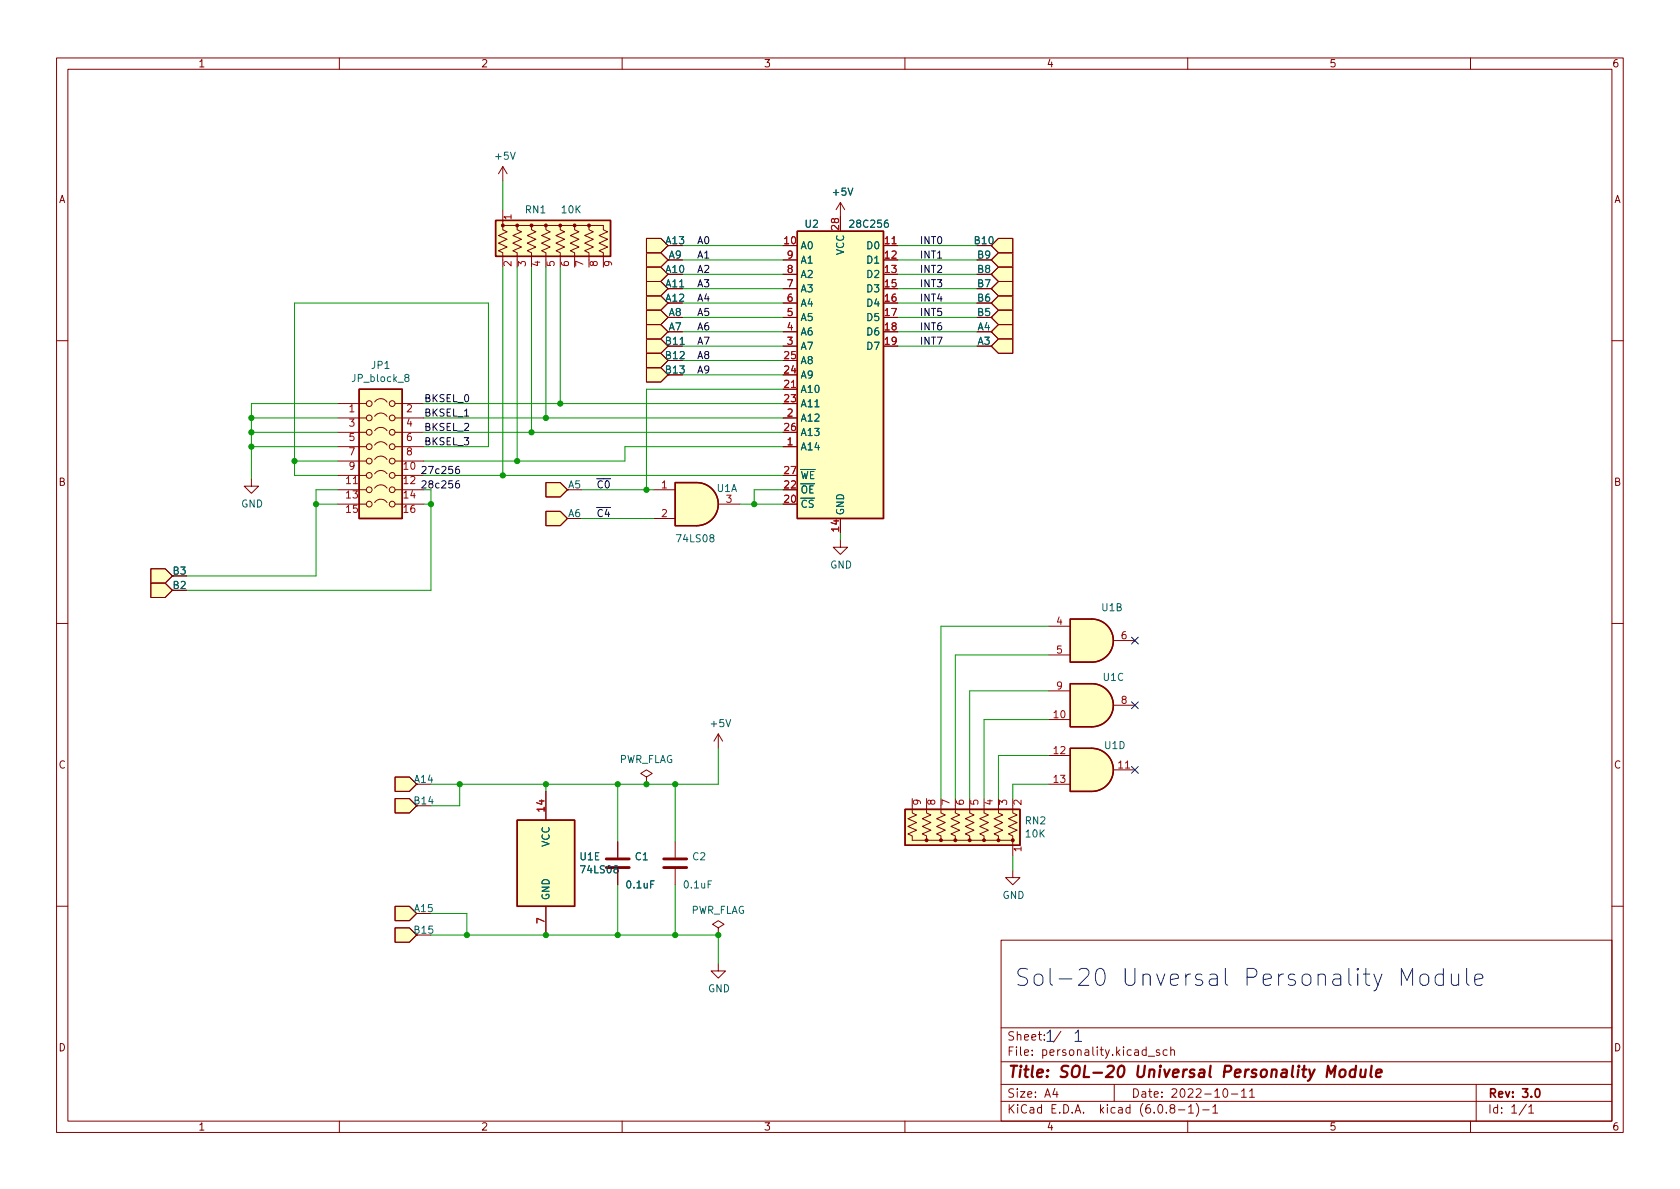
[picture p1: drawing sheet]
<svg xmlns="http://www.w3.org/2000/svg" width="297mm" height="210mm" viewBox="0 0 297 210" stroke-linecap="round" stroke-linejoin="round" font-family="sans-serif">
<g fill="none" stroke="#840000" stroke-width=".18">
<path d="M10 10.2h277v190.1h-277zM12 12.2h273v186.1h-273zM60 10.2v2M110 10.2v2M160 10.2v2M210 10.2v2M260 10.2v2M88.9 29.5l-.8 1.2M88.9 29.5v2.5M88.9 37.1v2.5M88.9 29.5l.8 1.2M91.4 39.9v.7l.8 .4-1.5 .7 1.5 .6-1.5 .7 1.5 .7-1.5 .6 .7 .4v1.3"/>
<path d="M94 39.9v.7l.7 .4-1.5 .7 1.5 .6-1.5 .7 1.5 .7-1.5 .6 .8 .4v1.3M96.5 39.9v.7l.8 .4-1.5 .7 1.5 .6-1.5 .7 1.5 .7-1.5 .6 .7 .4v1.3M99.1 39.9v.7l.7 .4-1.5 .7 1.5 .6-1.5 .7 1.5 .7-1.5 .6 .8 .4v1.3M101.6 39.9v.7l.8 .4-1.6 .7 1.6 .6-1.6 .7 1.6 .7-1.6 .6 .8 .4v1.3M104.1 39.9v.7l.8 .4-1.5 .7 1.5 .6-1.5 .7 1.5 .7-1.5 .6 .7 .4v1.3M148.6 35.8l-.8 1.3M148.6 35.8v2.5M148.6 35.8l.8 1.3M88.9 46v-1.3l-.8-.4 1.6-.6-1.6-.7 1.6-.7-1.6-.6 1.6-.7-.8-.4v-.7h17.8v.7l.7 .4-1.5 .7 1.5 .6-1.5 .7 1.5 .7-1.5 .6 .8 .4v1.3M114.3 52.3h2.5l1.3 1.3-1.3 1.3h-2.5zM114.3 59.9h2.5l1.3 1.3-1.3 1.3h-2.5zM114.3 49.8h2.5l1.3 1.2-1.3 1.3h-2.5z"/>
<path d="M114.3 57.4h2.5l1.3 1.3-1.3 1.2h-2.5zM114.3 54.9h2.5l1.3 1.2-1.3 1.3h-2.5zM114.3 44.7h2.5l1.3 1.3-1.3 1.2h-2.5zM114.3 42.2h2.5l1.3 1.2-1.3 1.3h-2.5zM114.3 47.2h2.5l1.3 1.3-1.3 1.3h-2.5zM138.4 58.7h2.6M138.4 56.1h2.6M138.4 53.6h2.6M138.4 51h2.6M138.4 48.5h2.6M138.4 46h2.6M156.2 43.4h2.5"/>
<path d="M175.3 53.6l1.2-1.3h2.6v2.6h-2.6zM175.3 46l1.2-1.3h2.6v2.5h-2.6zM175.3 58.7l1.2-1.3h2.6v2.5h-2.6zM175.3 56.1l1.2-1.2h2.6v2.5h-2.6zM175.3 43.4l1.2-1.2h2.6v2.5h-2.6zM175.3 48.5l1.2-1.3h2.6v2.6h-2.6zM175.3 51l1.2-1.2h2.6v2.5h-2.6zM10 60.2h2M59.7 71.4h5.1M59.7 73.9h5.1M59.7 76.4h5.1M59.7 79h5.1"/>
<path d="M66.2 78.7a1.3 1.3 0 0 1 2.2 0M66.2 76.2a1.3 1.3 0 0 1 2.2 0M66.2 73.6a1.3 1.3 0 0 1 2.2 0M66.2 71.1a1.3 1.3 0 0 1 2.2 0M69.8 71.4h5.1M69.8 73.9h5.1M69.8 76.4h5.1M69.8 79h5.1M114.3 65h2.5l1.3 1.3-1.3 1.3h-2.5zM114.3 62.5h2.5l1.3 1.2-1.3 1.3h-2.5zM138.4 73.9h2.6M138.4 79h2.6"/>
<path d="M138.4 68.8h2.6M138.4 61.2h2.6M175.3 61.2l1.2-1.3h2.6v2.6h-2.6zM285 60.2h2M44.4 84.7v1.3h1.3l-1.3 1.2-1.2-1.2h1.2M59.7 81.5h5.1M59.7 84.1h5.1M59.7 86.6h5.1M59.7 89.1h5.1M66.2 88.9a1.3 1.3 0 0 1 2.2 0M66.2 86.3a1.3 1.3 0 0 1 2.2 0M66.2 83.8a1.3 1.3 0 0 1 2.2 0"/>
<path d="M66.2 81.2a1.3 1.3 0 0 1 2.2 0M69.8 81.5h5.1M69.8 84.1h5.1M69.8 86.6h5.1M69.8 89.1h5.1M96.5 90.4h2.6l1.2 1.3-1.2 1.3h-2.6zM96.5 85.3h2.6l1.2 1.3-1.2 1.3h-2.6zM115.6 86.6h3.8M115.6 91.7h3.8M127 89.1h3.8M148.6 95.5v1.3h1.3l-1.3 1.2-1.3-1.2h1.3M10 110.2h2"/>
<path d="M26.7 100.6h2.5l1.3 1.2-1.3 1.3h-2.5zM26.7 103.1h2.5l1.3 1.3-1.3 1.3h-2.5zM185.4 110.7h3.8M185.4 115.8h3.8M196.8 113.3h3.9M285 110.2h2M69.8 137.4h2.6l1.3 1.3-1.3 1.2h-2.6zM96.5 139.9v5.1M114.3 137.4l1-.6-1-.7-1 .7 1 .6v1.3M114.3 138.7h.1M127 129.8l-.8 1.3M127 129.8v2.5"/>
<path d="M127 129.8l.8 1.3M185.4 133.6h3.8M185.4 138.7h3.8M185.4 127.2h3.8M185.4 122.2h3.8M196.8 136.1h3.9M196.8 124.7h3.9M69.8 141.2h2.6l1.3 1.3-1.3 1.3h-2.6zM109.2 148.8v2.8M109.2 153.7v2.8M119.4 148.8v2.8M119.4 153.7v2.8"/>
<path d="M161.3 142.5v1.3l.8 .3-1.6 .7 1.6 .7-1.6 .6 1.6 .7-1.6 .7 .8 .3v.8h17.8v-.8l-.8-.3 1.5-.7-1.5-.7 1.5-.6-1.5-.7 1.5-.7-.7-.3v-1.3M163.8 142.5v1.3l.8 .3-1.5 .7 1.5 .7-1.5 .6 1.5 .7-1.5 .7 .7 .3v.8M166.4 142.5v1.3l.7 .3-1.5 .7 1.5 .7-1.5 .6 1.5 .7-1.5 .7 .8 .3v.8M168.9 142.5v1.3l.8 .3-1.6 .7 1.6 .7-1.6 .6 1.6 .7-1.6 .7 .8 .3v.8M171.4 142.5v1.3l.8 .3-1.5 .7 1.5 .7-1.5 .6 1.5 .7-1.5 .7 .7 .3v.8M174 142.5v1.3l.8 .3-1.6 .7 1.6 .7-1.6 .6 1.6 .7-1.6 .7 .8 .3v.8M176.5 142.5v1.3l.8 .3-1.5 .7 1.5 .7-1.5 .6 1.5 .7-1.5 .7 .7 .3v.8M179.1 153.9v1.3h1.2l-1.2 1.3-1.3-1.3h1.3M179.1 148.8v2.6M10 160.2h2M69.8 160.3h2.6l1.3 1.2-1.3 1.3h-2.6zM69.8 164.1h2.6l1.3 1.2-1.3 1.3h-2.6z"/>
<path d="M96.5 160.3v5M127 170.4v1.3h1.3l-1.3 1.3-1.3-1.3h1.3M127 164.1l1-.7-1-.6-1 .6 1 .7v1.2M127 165.3h.1M177 166.3h108v32h-108zM285 160.2h2M60 198.3v2M110 198.3v2M160 198.3v2M177 194.8h108M177 191.8h108M177 187.8h108"/>
<path d="M177 181.8h108M186.5 192.5l-.4 1h1M186.9 193v1M197 191.8v3M203 186.8h1.1M205 185.7l-.4-.1-.2 .2 .1 .3 .5 .1v.4h-.6M206.4 185.7l-.5-.1-.3 .3v.4l.2 .3h.6M207 185.8l.2-.2 .4 .1v.9M207 185.1v1.5M207.1 196l-.2-.3v-.2l.2-.2 .5 .1 .1 .2-.1 .2-.6 .2-.1 .3v.4l.2 .1h.5l.1-.3-.1-.4-.2-.1M208.4 196.3h1.1M210 198.3v2"/>
<path d="M210.1 195.8l.5-.5v1.5M210.1 196.8h.9M211.5 195.1a1.72 1.72 0 0 1 0 2.3M212.6 196.3h1.2M214.4 195.8l.5-.5v1.5M214.4 196.8h.9M216.4 192.6l.2-.1a.81 .81 0 0 1 .6 .7 .81 .81 0 0 1-.3 .8h-.2a.81 .81 0 0 1-.6-.6 .81 .81 0 0 1 .3-.8zM217.7 193.5h1.2M219.5 193l.4-.5v1.5M219.5 194h.9M220.9 193l.5-.5v1.5M220.9 194h.9"/>
<path d="M260 198.3v2M261 191.8v6.5M269.9 195.3l-1.3 1.9M270.3 195.8l.4-.5v1.5M270.3 196.8h.9"/>
<circle cx="65.3" cy="79" r=".51"/>
<circle cx="65.3" cy="73.9" r=".51"/>
<circle cx="65.3" cy="71.4" r=".51"/>
<circle cx="65.3" cy="76.4" r=".51"/>
<circle cx="69.3" cy="79" r=".51"/>
<circle cx="69.3" cy="73.9" r=".51"/>
<circle cx="69.3" cy="76.4" r=".51"/>
<circle cx="69.3" cy="71.4" r=".51"/>
<circle cx="65.3" cy="81.5" r=".51"/>
<circle cx="65.3" cy="84.1" r=".51"/>
<circle cx="65.3" cy="89.1" r=".51"/>
<circle cx="65.3" cy="86.6" r=".51"/>
<circle cx="69.3" cy="81.5" r=".51"/>
<circle cx="69.3" cy="84.1" r=".51"/>
<circle cx="69.3" cy="89.1" r=".51"/>
<circle cx="69.3" cy="86.6" r=".51"/>
</g>
<path d="M271.6 192.6l.2-.1a.82 .82 0 0 1 .6 .7 .82 .82 0 0 1-.3 .8h-.2a.81 .81 0 0 1-.6-.6 .81 .81 0 0 1 .3-.8z" fill="none" stroke="#840000" stroke-width=".3"/>
<path d="M234.6 190.5l.2-2 .5 1.4 .8-1.4-.2 2M237 189.3a.52 .52 0 0 1 .5-.2 .52 .52 0 0 1 .4 .4l-.1 .6a.55 .55 0 0 1-.5 .4 .55 .55 0 0 1-.5-.4zM239.7 189.2a.66 .66 0 0 0-1 .3l-.1 .6 .2 .3 .1 .1 .6-.1M239.8 188.5l-.3 2M240.6 189.1v1.3a.57 .57 0 0 0 .7-.1M241.5 189.1l-.2 1.4M242.5 188.5l-.2 1.7 .3 .3M243.3 189.8l1-.2-.1-.4-.1-.1-.6 .1-.2 1 .2 .3 .6-.1" fill="none" stroke="#840000" stroke-width=".4"/>
<g fill="#ffffc2" stroke="#ffffc2" stroke-width=".18">
<path d="M114.3 52.3h2.5l1.3 1.3-1.3 1.3h-2.5z"/>
<path d="M114.3 59.9h2.5l1.3 1.3-1.3 1.3h-2.5z"/>
<path d="M114.3 49.8h2.5l1.3 1.2-1.3 1.3h-2.5z"/>
<path d="M114.3 57.4h2.5l1.3 1.3-1.3 1.2h-2.5z"/>
<path d="M91.4 145h10.2v15.3h-10.2z"/>
<path d="M114.3 54.9h2.5l1.3 1.2-1.3 1.3h-2.5z"/>
<path d="M114.3 65h2.5l1.3 1.3-1.3 1.3h-2.5z"/>
<path d="M114.3 62.5h2.5l1.3 1.2-1.3 1.3h-2.5z"/>
<path d="M114.3 44.7h2.5l1.3 1.3-1.3 1.2h-2.5z"/>
<path d="M69.8 160.3h2.6l1.3 1.2-1.3 1.3h-2.6z"/>
<path d="M69.8 164.1h2.6l1.3 1.2-1.3 1.3h-2.6z"/>
<path d="M114.3 42.2h2.5l1.3 1.2-1.3 1.3h-2.5z"/>
<path d="M114.3 47.2h2.5l1.3 1.3-1.3 1.3h-2.5z"/>
<path d="M26.7 100.6h2.5l1.3 1.2-1.3 1.3h-2.5z"/>
<path d="M26.7 103.1h2.5l1.3 1.3-1.3 1.3h-2.5z"/>
<path d="M63.5 68.8h7.6v22.9h-7.6z"/>
<path d="M175.3 53.6l1.2-1.3h2.6v2.6h-2.6z"/>
<path d="M69.8 137.4h2.6l1.3 1.3-1.3 1.2h-2.6z"/>
<path d="M69.8 141.2h2.6l1.3 1.3-1.3 1.3h-2.6z"/>
<path d="M175.3 46l1.2-1.3h2.6v2.5h-2.6z"/>
<path d="M175.3 58.7l1.2-1.3h2.6v2.5h-2.6z"/>
<path d="M175.3 61.2l1.2-1.3h2.6v2.6h-2.6z"/>
<path d="M175.3 56.1l1.2-1.2h2.6v2.5h-2.6z"/>
<path d="M175.3 43.4l1.2-1.2h2.6v2.5h-2.6z"/>
<path d="M175.3 48.5l1.2-1.3h2.6v2.6h-2.6z"/>
<path d="M175.3 51l1.2-1.2h2.6v2.5h-2.6z"/>
<path d="M141 40.9h15.2v50.8h-15.2z"/>
<path d="M193 132.3a3.8 3.8 0 0 1 3.9 3.8 3.8 3.8 0 0 1-3.9 3.8z"/>
<path d="M189.2 132.3h3.8v7.6h-3.8z"/>
<path d="M87.6 39h20.3v6.3h-20.3z"/>
<path d="M160 143.1h20.3v6.4h-20.3z"/>
<path d="M193 120.9a3.8 3.8 0 0 1 3.9 3.8 3.8 3.8 0 0 1-3.9 3.8z"/>
<path d="M189.2 120.9h3.8v7.6h-3.8z"/>
<path d="M193 109.5a3.8 3.8 0 0 1 3.9 3.8 3.8 3.8 0 0 1-3.9 3.8z"/>
<path d="M189.2 109.5h3.8v7.6h-3.8z"/>
<path d="M96.5 90.4h2.6l1.2 1.3-1.2 1.3h-2.6z"/>
<path d="M96.5 85.3h2.6l1.2 1.3-1.2 1.3h-2.6z"/>
<path d="M123.2 85.3a3.8 3.8 0 0 1 3.8 3.8 3.8 3.8 0 0 1-3.8 3.9z"/>
<path d="M119.4 85.3h3.8v7.7h-3.8z"/>
</g>
<path d="M87.6 39h20.3v6.3h-20.3zM141 40.9h15.2v50.8h-15.2zM63.5 68.8h7.6v22.9h-7.6zM119.4 85.3h3.8a3.8 3.8 0 0 1 3.8 3.8 3.8 3.8 0 0 1-3.8 3.9h-3.8zM189.2 109.5h3.8a3.8 3.8 0 0 1 3.9 3.8 3.8 3.8 0 0 1-3.9 3.8h-3.8zM189.2 132.3h3.8a3.8 3.8 0 0 1 3.9 3.8 3.8 3.8 0 0 1-3.9 3.8h-3.8zM189.2 120.9h3.8a3.8 3.8 0 0 1 3.9 3.8 3.8 3.8 0 0 1-3.9 3.8h-3.8zM91.4 145h10.2v15.3h-10.2zM160 143.1h20.3v6.4h-20.3z" fill="none" stroke="#840000" stroke-width=".25"/>
<path d="M71.8 66.7l-.2-.2v-.2l.2-.1 .4 .1 .1 .1-.1 .2-.5 .2-.1 .2v.2l.2 .3 .4-.1 .1-.2-.1-.3-.1-.2" fill="none" stroke="#006464" stroke-width=".18"/>
<path d="M107.2 153.4h4.1M107.2 151.9h4.1M117.3 153.4h4.1M117.3 151.9h4.1" fill="none" stroke="#840000" stroke-width=".51"/>
<g fill="#840000" stroke="#840000" stroke-width=".18">
<circle cx="88.9" cy="39.9" r=".25"/>
<circle cx="91.4" cy="39.9" r=".25"/>
<circle cx="94" cy="39.9" r=".25"/>
<circle cx="96.5" cy="39.9" r=".25"/>
<circle cx="99.1" cy="39.9" r=".25"/>
<circle cx="101.6" cy="39.9" r=".25"/>
<circle cx="104.1" cy="39.9" r=".25"/>
<circle cx="179.1" cy="148.6" r=".25"/>
<circle cx="176.5" cy="148.6" r=".25"/>
<circle cx="174" cy="148.6" r=".25"/>
<circle cx="171.4" cy="148.6" r=".25"/>
<circle cx="168.9" cy="148.6" r=".25"/>
<circle cx="166.4" cy="148.6" r=".25"/>
<circle cx="163.8" cy="148.6" r=".25"/>
</g>
<path d="M81.1 85l-.3 .1a.85 .85 0 0 0 0 1.2l.4-.1 .1-.5-.3-.2h-.2l-.3 .2M81.1 82.5h-.3a.85 .85 0 0 0 0 1.2l.4-.1 .1-.4-.3-.2h-.2l-.3 .2" fill="none" stroke="#0f0f0f" stroke-width=".18"/>
<path d="M247.8 174.2v-3l1 2.2 1-2.2v3M251.2 172.5a.81 .81 0 0 1 .8-.3 .81 .81 0 0 1 .6 .6v.9a.81 .81 0 0 1-.8 .6 .81 .81 0 0 1-.8-.6v-.9zM255.2 172.4l-.3-.2h-.6l-.4 .3-.1 .3v.9l.2 .4 .3 .1h.6l.3-.1M255.2 171.2v3M256.6 172.2v1.6l.2 .3a.82 .82 0 0 0 1.1-.1M257.9 172.2v2M259.3 171.2v2.6l.2 .3 .3 .1M260.8 173.2l1.4-.2-.2-.6-.2-.2h-.6l-.3 .2-.1 .3v1.1l.1 .3 .3 .1h.6l.2-.1M190.1 182.7l.6-.6v2M190.1 184.1h1.1" fill="none" stroke="#0000c2" stroke-width=".18"/>
<g fill="none" stroke="#009600" stroke-width=".18">
<path d="M88.9 32v5.1M88.9 47.2v36.9M91.4 47.2v34.3M94 47.2v29.2M96.5 47.2v26.7M99.1 47.2v24.2M120.6 58.7h17.8M120.6 56.1h17.8M120.6 53.6h17.8M120.6 51h17.8M120.6 48.5h17.8M120.6 46h17.8"/>
<path d="M120.6 43.4h17.8M158.7 58.7h14M158.7 56.1h14M158.7 53.6h14M158.7 51h14M158.7 48.5h14M158.7 46h14M158.7 43.4h14M44.4 76.4h15.3M44.4 79h15.3M44.4 73.9h15.3M59.7 71.4h-15.3v13.3"/>
<path d="M74.9 71.4h63.5M74.9 76.4h63.5M74.9 79h11.5v-25.4h-34.3v30.5h7.6M74.9 73.9h63.5M120.6 61.2h17.8M120.6 66.3h17.8M120.6 63.7h17.8M138.4 68.8h-24.1v17.8M138.4 79h-27.9v2.5h-35.6M158.7 61.2h14M52.1 81.5h7.6M55.9 89.1h3.8"/>
<path d="M59.7 86.6h-3.8v15.2h-22.9M74.9 89.1h1.3M74.9 84.1h63.5M76.2 86.6v17.8h-43.2M102.9 86.6h12.7M102.9 91.7h12.7M130.8 89.1h7.6M138.4 86.6h-5.1v2.5M148.6 94.2v1.3M185.4 110.7h-19v30.5M185.4 115.8h-16.5v25.4M81.3 138.7v3.8h-5.1"/>
<path d="M96.5 138.7v1.2M109.2 138.7v10.1M119.4 138.7v10.1M127 132.3v6.4h-50.8M185.4 138.7h-6.3v2.5M185.4 122.2h-14v19M185.4 127.2h-11.4v14M185.4 133.6h-8.9v7.6M109.2 156.5v8.8M119.4 156.5v8.8M179.1 151.4v2.5M76.2 165.3h50.8v5.1"/>
<path d="M76.2 161.5h6.3v3.8"/>
</g>
<path d="M200.1 112.7l1.2 1.2M201.3 112.7l-1.2 1.2M200.1 124.1l1.2 1.2M200.1 135.5l1.2 1.2M201.3 124.1l-1.2 1.2M201.3 135.5l-1.2 1.2" fill="none" stroke="#000084" stroke-width=".18"/>
<g fill="#009600" stroke="#009600" stroke-width=".18">
<circle cx="109.2" cy="138.7" r=".46"/>
<circle cx="114.3" cy="138.7" r=".46"/>
<circle cx="109.2" cy="165.3" r=".46"/>
<circle cx="96.5" cy="165.3" r=".46"/>
<circle cx="82.5" cy="165.3" r=".46"/>
<circle cx="96.5" cy="138.7" r=".46"/>
<circle cx="81.3" cy="138.7" r=".46"/>
<circle cx="119.4" cy="165.3" r=".46"/>
<circle cx="119.4" cy="138.7" r=".46"/>
<circle cx="99.1" cy="71.4" r=".46"/>
<circle cx="96.5" cy="73.9" r=".46"/>
<circle cx="88.9" cy="84.1" r=".46"/>
<circle cx="91.4" cy="81.5" r=".46"/>
<circle cx="94" cy="76.4" r=".46"/>
<circle cx="114.3" cy="86.6" r=".46"/>
<circle cx="133.3" cy="89.1" r=".46"/>
<circle cx="127" cy="165.3" r=".46"/>
<circle cx="76.2" cy="89.1" r=".46"/>
<circle cx="52.1" cy="81.5" r=".46"/>
<circle cx="55.9" cy="89.1" r=".46"/>
<circle cx="44.4" cy="73.9" r=".46"/>
<circle cx="44.4" cy="79" r=".46"/>
<circle cx="44.4" cy="76.4" r=".46"/>
</g>
<text font-size="4.2" fill="#0000c2" x="179.3" y="174.4">Sol-20 Unversal Personality Module</text>
<text font-size="2.8" fill="#0000c2" x="184.7" y="184.2">1 1</text>
<text font-size="2.8" fill="#840000" x="178" y="190.6">Title: SOL-20 Universal Personality Module</text>
<g font-size="2.1" fill="#840000">
<text x="178" y="184">Sheet: /</text>
<text x="178" y="186.7">File: personality.kicad_sch</text>
<text x="178" y="196.9">KiCad E.D.A. kicad (6.0.8-1)-1</text>
<text x="178" y="194.1">Size: A4</text>
<text x="200" y="194.1">Date: 2022-10-11</text>
<text x="263" y="194.1">Rev: 3.0</text>
<text x="263" y="196.9">Id: 1/1</text>
</g>
<g font-size="1.8" fill="#840000">
<text x="35" y="11.9">1</text>
<text x="85" y="11.9">2</text>
<text x="135" y="11.9">3</text>
<text x="185" y="11.9">4</text>
<text x="235" y="11.9">5</text>
<text x="285" y="11.9">6</text>
<text x="10.3" y="35.9">A</text>
<text x="285.3" y="35.9">A</text>
<text x="10.3" y="85.9">B</text>
<text x="285.3" y="85.9">B</text>
<text x="10.3" y="135.9">C</text>
<text x="285.3" y="135.9">C</text>
<text x="10.3" y="185.9">D</text>
<text x="285.3" y="185.9">D</text>
<text x="35" y="199.9">1</text>
<text x="85" y="199.9">2</text>
<text x="135" y="199.9">3</text>
<text x="185" y="199.9">4</text>
<text x="235" y="199.9">5</text>
<text x="285" y="199.9">6</text>
</g>
<g font-size="1.8" fill="#006464">
<text x="87.7" y="28.2">+5V</text>
<text x="147.4" y="34.6">+5V</text>
<text x="92.9" y="37.7">RN1</text>
<text x="99.4" y="37.7">10K</text>
<text x="142.4" y="40.3">U2</text>
<text x="150.6" y="40.3">28C256</text>
<text x="117.8" y="43.2">A13</text>
<text x="118.2" y="45.7">A9</text>
<text x="141.5" y="44.1">A0</text>
<text x="141.5" y="46.6">A1</text>
<text x="149.2" y="45.1" transform="rotate(-90 149.2 45.1)">VCC</text>
<text x="153.4" y="44.1">D0</text>
<text x="153.4" y="46.6">D1</text>
<text x="172.4" y="43.2">B10</text>
<text x="172.9" y="45.7">B9</text>
<text x="117.8" y="53.3">A12</text>
<text x="117.8" y="50.8">A11</text>
<text x="117.8" y="48.3">A10</text>
<text x="141.5" y="51.7">A3</text>
<text x="141.5" y="49.1">A2</text>
<text x="153.4" y="49.1">D2</text>
<text x="153.4" y="51.7">D3</text>
<text x="172.9" y="53.3">B6</text>
<text x="172.9" y="48.3">B8</text>
<text x="172.9" y="50.8">B7</text>
<text x="118.2" y="58.4">A7</text>
<text x="118.2" y="55.9">A8</text>
<text x="141.5" y="59.3">A6</text>
<text x="141.5" y="56.8">A5</text>
<text x="141.5" y="54.2">A4</text>
<text x="153.4" y="54.2">D4</text>
<text x="153.4" y="56.8">D5</text>
<text x="153.4" y="59.3">D6</text>
<text x="172.9" y="58.4">A4</text>
<text x="172.9" y="55.9">B5</text>
<text x="65.7" y="65.2">JP1</text>
<text x="117.8" y="61">B11</text>
<text x="117.8" y="63.5">B12</text>
<text x="141.5" y="64.4">A8</text>
<text x="141.5" y="61.8">A7</text>
<text x="153.4" y="61.8">D7</text>
<text x="172.9" y="61">A3</text>
<text x="62.4" y="67.5">JP_block_8</text>
<text x="117.8" y="66">B13</text>
<text x="141.5" y="69.5">A10</text>
<text x="141.5" y="66.9">A9</text>
<text x="141.5" y="74.5">A12</text>
<text x="141.5" y="72">A11</text>
<text x="141.5" y="77.1">A13</text>
<text x="141.5" y="79.6">A14</text>
<text x="42.6" y="89.7">GND</text>
<text x="100.5" y="86.4">A5</text>
<text x="126.8" y="87">U1A</text>
<text x="141.5" y="89.8">~{CS}</text>
<text x="141.5" y="87.2">~{OE}</text>
<text x="141.5" y="84.7">~{WE}</text>
<text x="100.5" y="91.4">A6</text>
<text x="119.8" y="95.9">74LS08</text>
<text x="149.2" y="91.2" transform="rotate(-90 149.2 91.2)">GND</text>
<text x="30.6" y="101.6">B3</text>
<text x="146.8" y="100.5">GND</text>
<text x="30.6" y="104.1">B2</text>
<text x="194.8" y="108.1">U1B</text>
<text x="195.1" y="120.4">U1C</text>
<text x="125.8" y="128.6">+5V</text>
<text x="109.3" y="134.9">PWR_FLAG</text>
<text x="195.3" y="132.5">U1D</text>
<text x="73.3" y="138.4">A14</text>
<text x="73.3" y="142.2">B14</text>
<text x="97.2" y="149.8" transform="rotate(-90 97.2 149.8)">VCC</text>
<text x="181.3" y="145.8">RN2</text>
<text x="181.4" y="148.1">10K</text>
<text x="102.6" y="152.1">U1E</text>
<text x="102.9" y="154.4">74LS08</text>
<text x="112.3" y="152.1">C1</text>
<text x="122.5" y="152.1">C2</text>
<text x="73.3" y="161.3">A15</text>
<text x="97.2" y="159.3" transform="rotate(-90 97.2 159.3)">GND</text>
<text x="110.9" y="157.1">0.1uF</text>
<text x="121.1" y="157.1">0.1uF</text>
<text x="122" y="161.6">PWR_FLAG</text>
<text x="177.2" y="158.9">GND</text>
<text x="73.3" y="165.1">B15</text>
<text x="125.2" y="175.5">GND</text>
</g>
<g font-size="1.8" fill="#a90000">
<text x="90.4" y="38.8" transform="rotate(-90 90.4 38.8)">1</text>
<text x="148.3" y="40.6" transform="rotate(-90 148.3 40.6)">28</text>
<text x="90.4" y="47.1" transform="rotate(-90 90.4 47.1)">2</text>
<text x="93" y="47.1" transform="rotate(-90 93 47.1)">3</text>
<text x="95.5" y="47.1" transform="rotate(-90 95.5 47.1)">4</text>
<text x="98" y="47.1" transform="rotate(-90 98 47.1)">5</text>
<text x="100.6" y="47.1" transform="rotate(-90 100.6 47.1)">6</text>
<text x="103.1" y="47.1" transform="rotate(-90 103.1 47.1)">7</text>
<text x="105.7" y="47.1" transform="rotate(-90 105.7 47.1)">8</text>
<text x="108.2" y="47.1" transform="rotate(-90 108.2 47.1)">9</text>
<text x="138.7" y="43.2">10</text>
<text x="139.2" y="45.7">9</text>
<text x="156.5" y="43.2">11</text>
<text x="156.5" y="45.7">12</text>
<text x="139.2" y="53.3">6</text>
<text x="139.2" y="50.8">7</text>
<text x="139.2" y="48.3">8</text>
<text x="156.5" y="48.3">13</text>
<text x="156.5" y="50.8">15</text>
<text x="156.5" y="53.3">16</text>
<text x="139.2" y="58.4">4</text>
<text x="139.2" y="55.9">5</text>
<text x="156.5" y="55.9">17</text>
<text x="156.5" y="58.4">18</text>
<text x="138.7" y="63.5">25</text>
<text x="139.2" y="61">3</text>
<text x="156.5" y="61">19</text>
<text x="138.7" y="68.6">21</text>
<text x="138.7" y="71.1">23</text>
<text x="138.7" y="66">24</text>
<text x="61.7" y="72.9">1</text>
<text x="61.7" y="75.4">3</text>
<text x="61.7" y="78">5</text>
<text x="71.9" y="72.9">2</text>
<text x="71.9" y="75.4">4</text>
<text x="71.9" y="78">6</text>
<text x="138.7" y="76.2">26</text>
<text x="139.2" y="73.7">2</text>
<text x="61.7" y="80.5">7</text>
<text x="61.7" y="83.1">9</text>
<text x="71.4" y="83.1">10</text>
<text x="71.9" y="80.5">8</text>
<text x="138.7" y="83.8">27</text>
<text x="139.2" y="78.7">1</text>
<text x="61.2" y="85.6">11</text>
<text x="61.2" y="88.1">13</text>
<text x="71.4" y="85.6">12</text>
<text x="71.4" y="88.1">14</text>
<text x="117" y="86.4">1</text>
<text x="128.4" y="88.9">3</text>
<text x="138.7" y="88.9">20</text>
<text x="138.7" y="86.4">22</text>
<text x="61.2" y="90.7">15</text>
<text x="71.4" y="90.7">16</text>
<text x="117" y="91.4">2</text>
<text x="148.3" y="93.9" transform="rotate(-90 148.3 93.9)">14</text>
<text x="186.8" y="110.5">4</text>
<text x="198.3" y="113">6</text>
<text x="186.8" y="115.6">5</text>
<text x="186.8" y="121.9">9</text>
<text x="198.3" y="124.5">8</text>
<text x="186.3" y="127">10</text>
<text x="186.3" y="133.3">12</text>
<text x="197.8" y="135.9">11</text>
<text x="96.3" y="143.5" transform="rotate(-90 96.3 143.5)">14</text>
<text x="162.8" y="142.3" transform="rotate(-90 162.8 142.3)">9</text>
<text x="165.4" y="142.3" transform="rotate(-90 165.4 142.3)">8</text>
<text x="167.9" y="142.3" transform="rotate(-90 167.9 142.3)">7</text>
<text x="170.4" y="142.3" transform="rotate(-90 170.4 142.3)">6</text>
<text x="173" y="142.3" transform="rotate(-90 173 142.3)">5</text>
<text x="175.5" y="142.3" transform="rotate(-90 175.5 142.3)">4</text>
<text x="178.1" y="142.3" transform="rotate(-90 178.1 142.3)">3</text>
<text x="180.6" y="142.3" transform="rotate(-90 180.6 142.3)">2</text>
<text x="186.3" y="138.4">13</text>
<text x="180.6" y="150.6" transform="rotate(-90 180.6 150.6)">1</text>
<text x="96.3" y="163.3" transform="rotate(-90 96.3 163.3)">7</text>
</g>
<g font-size="1.8" fill="#0f0f0f">
<text x="123.2" y="45.7">A1</text>
<text x="123.2" y="43.2">A0</text>
<text x="162.6" y="43.2">INT0</text>
<text x="162.6" y="45.7">INT1</text>
<text x="123.2" y="53.3">A4</text>
<text x="123.2" y="48.2">A2</text>
<text x="123.2" y="50.8">A3</text>
<text x="162.6" y="53.3">INT4</text>
<text x="162.6" y="48.2">INT2</text>
<text x="162.6" y="50.8">INT3</text>
<text x="123.2" y="55.9">A5</text>
<text x="123.2" y="58.4">A6</text>
<text x="162.6" y="58.4">INT6</text>
<text x="162.6" y="55.9">INT5</text>
<text x="123.2" y="60.9">A7</text>
<text x="123.2" y="63.5">A8</text>
<text x="162.6" y="60.9">INT7</text>
<text x="74.9" y="71.1">BKSEL_0</text>
<text x="123.2" y="66">A9</text>
<text x="74.9" y="76.2">BKSEL_2</text>
<text x="74.9" y="73.6">BKSEL_1</text>
<text x="74.3" y="83.8">27c256</text>
<text x="74.9" y="78.7">BKSEL_3</text>
<text x="105.4" y="86.3">~{C0}</text>
<text x="105.4" y="91.4">~{C4}</text>
</g>
<text font-size="1.8" fill="#009600" x="74.3" y="86.3">28c256</text>
</svg>
